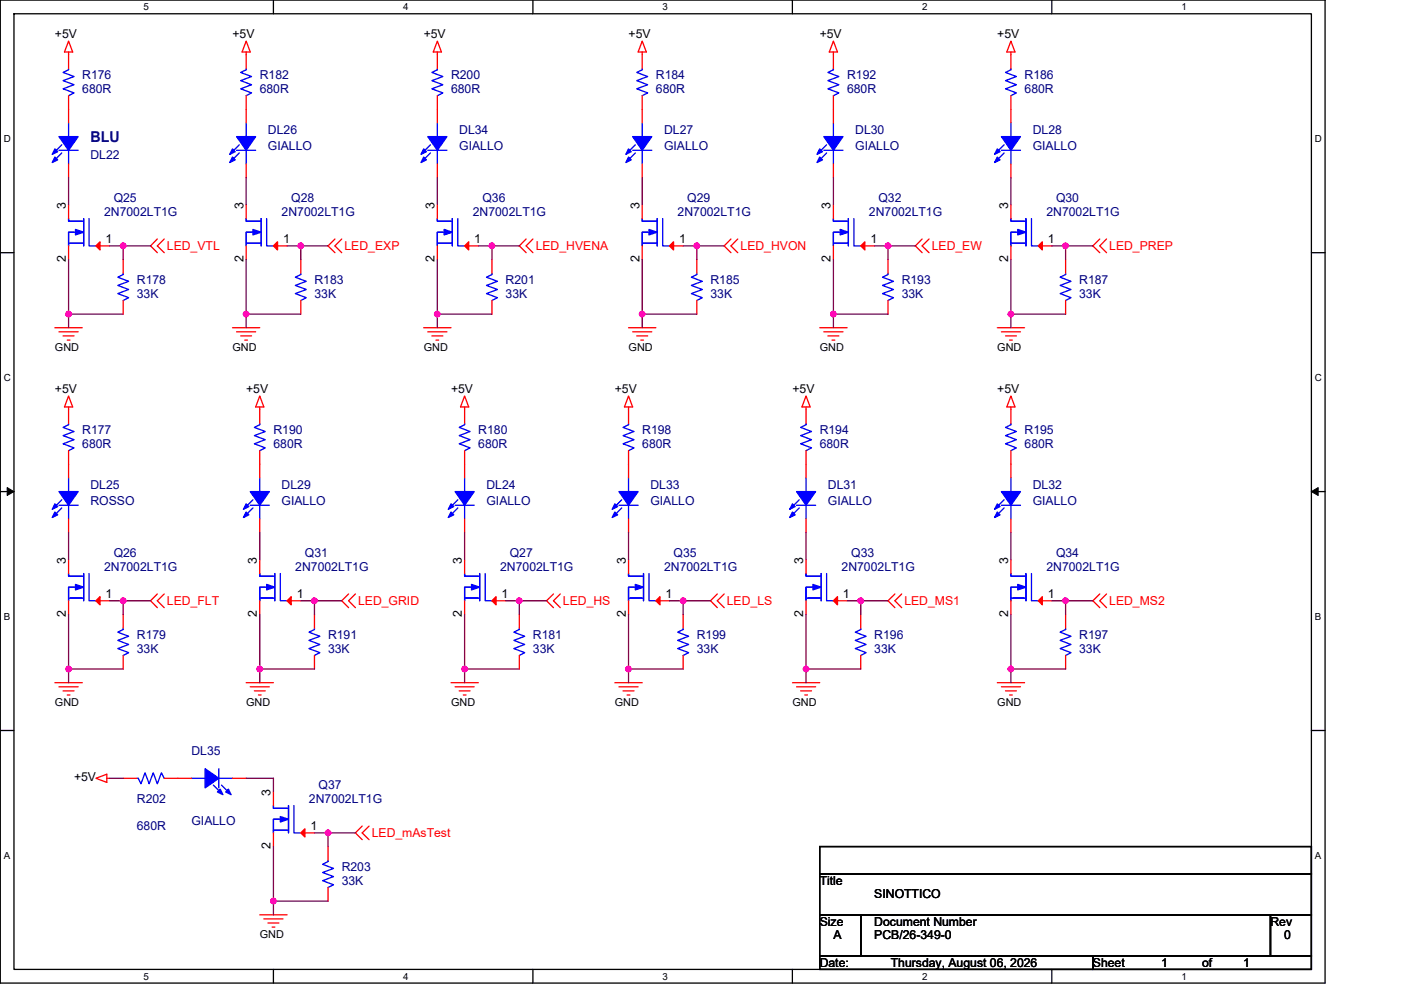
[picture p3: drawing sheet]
<svg xmlns="http://www.w3.org/2000/svg" width="297mm" height="210mm" viewBox="0 0 297 210" stroke-linecap="round" stroke-linejoin="round" font-family="sans-serif">
<path d="M.1 0h280.8v208.5h-280.8zM3 2.9h275v202.7h-275z" fill="none" stroke="#000" stroke-width=".28"/>
<g fill="#fff">
<path d="M30.5 .3h1.1v2.3h-1.1z"/>
<path d="M30.5 205.9h1.1v2.3h-1.1z"/>
</g>
<path d="M58 0v2.9M58 205.6v2.9" fill="none" stroke="#000" stroke-width=".28"/>
<g fill="#fff">
<path d="M85.5 .3h1.1v2.3h-1.1z"/>
<path d="M85.5 205.9h1.1v2.3h-1.1z"/>
</g>
<path d="M113 0v2.9M113 205.6v2.9" fill="none" stroke="#000" stroke-width=".28"/>
<g fill="#fff">
<path d="M140.5 .3h1.1v2.3h-1.1z"/>
<path d="M140.5 205.9h1.1v2.3h-1.1z"/>
</g>
<path d="M168 0v2.9M168 205.6v2.9" fill="none" stroke="#000" stroke-width=".28"/>
<g fill="#fff">
<path d="M195.5 .3h1.2v2.3h-1.2z"/>
<path d="M195.5 205.9h1.2v2.3h-1.2z"/>
</g>
<path d="M223 0v2.9M223 205.6v2.9" fill="none" stroke="#000" stroke-width=".28"/>
<g fill="#fff">
<path d="M250.5 .3h1.2v2.3h-1.2z"/>
<path d="M250.5 205.9h1.2v2.3h-1.2z"/>
<path d="M.8 28.3h1.5v2.3h-1.5z"/>
<path d="M278.8 28.3h1.5v2.3h-1.5z"/>
<path d="M.8 78.9h1.5v2.3h-1.5z"/>
<path d="M278.8 78.9h1.5v2.3h-1.5z"/>
</g>
<path d="M.1 53.6h2.9M278 53.6h2.9" fill="none" stroke="#000" stroke-width=".28"/>
<g fill="#fff">
<path d="M.8 129.6h1.4v2.3h-1.4z"/>
<path d="M278.8 129.6h1.4v2.3h-1.4z"/>
</g>
<path d="M.1 104.3h2.9M278 104.3h2.9" fill="none" stroke="#000" stroke-width=".28"/>
<path d="M1.5 103.4l1.5 .9-1.5 .8zM278 104.3l1.5-.9v1.7z" fill="#000" stroke="#000" stroke-width=".21"/>
<g fill="#fff">
<path d="M.8 180.3h1.4v2.3h-1.4z"/>
<path d="M278.8 180.3h1.4v2.3h-1.4z"/>
</g>
<path d="M.1 154.9h2.9M278 154.9h2.9M173.8 179.6h104.2v5.7h-104.2zM173.8 194h8.7v8.7h-8.7zM173.8 185.3h104.2v8.7h-104.2zM182.5 194h86.9v8.7h-86.9zM269.4 194h8.6v8.7h-8.6zM173.8 202.7h57.9v2.9h-57.9zM231.7 202.7h46.3v2.9h-46.3z" fill="none" stroke="#000" stroke-width=".28"/>
<g fill="none" stroke="#f00" stroke-width=".28">
<path d="M14.5 11v3.5M14.5 8.7l.9 2.3h-1.7zM52.2 8.7l.9 2.3h-1.8zM52.2 11v3.5M92.7 11v3.5M92.7 8.7l.9 2.3h-1.7zM136.2 11v3.5M136.2 8.7l.8 2.3h-1.7zM176.7 11v3.5M176.7 8.7l.9 2.3h-1.8zM214.3 8.7l.9 2.3h-1.7zM214.3 11v3.5"/>
<path d="M14.5 20.3v5.8M14.5 34.8v2.9M52.2 20.3v5.8M52.2 34.8v2.9M92.7 20.3v5.8M92.7 34.8v2.9M136.2 20.3v5.8M136.2 34.8v2.9M176.7 20.3v5.8M176.7 34.8v2.9M214.3 20.3v5.8M214.3 34.8v2.9"/>
<path d="M14.5 52.2v2.8M14.5 43.5v2.9M20.3 52.2h2.9M26.1 55v2.9M33.4 50.7l-1.5 1.5 1.5 1.4M34.8 50.7l-1.4 1.5 1.4 1.4M52.2 52.2v2.8M52.2 43.5v2.9M58 52.2h2.9M63.8 55v2.9M71 50.7l-1.4 1.5 1.4 1.4M72.5 50.7l-1.5 1.5 1.5 1.4"/>
<path d="M92.7 52.2v2.8M92.7 43.5v2.9M98.5 52.2h2.9M104.3 55v2.9M111.5 50.7l-1.4 1.5 1.4 1.4M113 50.7l-1.5 1.5 1.5 1.4M136.2 52.2v2.8M136.2 43.5v2.9M141.9 52.2h2.9M147.7 55v2.9M155 50.7l-1.5 1.5 1.5 1.4M156.4 50.7l-1.4 1.5 1.4 1.4"/>
<path d="M176.7 52.2v2.8M176.7 43.5v2.9M182.5 52.2h2.9M188.3 55v2.9M195.5 50.7l-1.4 1.5 1.4 1.4M197 50.7l-1.5 1.5 1.5 1.4M214.3 52.2v2.8M214.3 43.5v2.9M220.1 52.2h2.9M225.9 55v2.9M233.2 50.7l-1.5 1.5 1.5 1.4M234.6 50.7l-1.4 1.5 1.4 1.4"/>
<path d="M11.6 69.5h5.8M12.5 70.4h4.1M13.4 71.2h2.3M14.3 72.1h.5M26.1 63.7v2.9M49.3 69.5h5.8M50.2 70.4h4M51 71.2h2.3M51.9 72.1h.6M63.8 63.7v2.9M89.8 69.5h5.8M90.7 70.4h4.1"/>
<path d="M91.6 71.2h2.3M92.4 72.1h.6M104.3 63.7v2.9M133.3 69.5h5.8M134.1 70.4h4.1M135 71.2h2.3M135.9 72.1h.5M147.7 63.7v2.9M173.8 69.5h5.8M174.7 70.4h4M175.5 71.2h2.4M176.4 72.1h.6"/>
<path d="M188.3 63.7v2.9M211.5 69.5h5.7M212.3 70.4h4.1M213.2 71.2h2.3M214.1 72.1h.5M225.9 63.7v2.9M14.5 95.6v5.8M14.5 86.3v3.5M14.5 84l.9 2.3h-1.7zM55.1 84l.8 2.3h-1.7zM55.1 86.3v3.5M55.1 95.6v5.8"/>
<path d="M98.5 95.6v5.8M98.5 86.3v3.5M98.5 84l.9 2.3h-1.8zM133.3 86.3v3.5M133.3 95.6v5.8M133.3 84l.8 2.3h-1.7zM170.9 86.3v3.5M170.9 95.6v5.8M170.9 84l.9 2.3h-1.8zM214.3 84l.9 2.3h-1.7zM214.3 86.3v3.5M214.3 95.6v5.8"/>
<path d="M14.5 118.7v2.9M14.5 110.1v2.8M55.1 110.1v2.8M55.1 118.7v2.9M98.5 110.1v2.8M98.5 118.7v2.9M133.3 110.1v2.8M133.3 118.7v2.9M170.9 110.1v2.8M170.9 118.7v2.9M214.3 110.1v2.8M214.3 118.7v2.9"/>
<path d="M14.5 127.4v2.9M20.3 127.4h2.9M26.1 139v2.9M26.1 130.3v2.9M33.4 126l-1.5 1.4 1.5 1.5M34.8 126l-1.4 1.4 1.4 1.5M55.1 127.4v2.9M60.9 127.4h2.9M66.7 139v2.9M66.7 130.3v2.9M73.9 126l-1.4 1.4 1.4 1.5M75.4 126l-1.5 1.4 1.5 1.5"/>
<path d="M98.5 127.4v2.9M104.3 127.4h2.9M110.1 139v2.9M110.1 130.3v2.9M117.3 126l-1.4 1.4 1.4 1.5M118.8 126l-1.5 1.4 1.5 1.5M133.3 127.4v2.9M139.1 127.4h2.8M144.8 139v2.9M144.8 130.3v2.9M152.1 126l-1.5 1.4 1.5 1.5M153.5 126l-1.4 1.4 1.4 1.5"/>
<path d="M170.9 127.4v2.9M176.7 127.4h2.9M182.5 139v2.9M182.5 130.3v2.9M189.7 126l-1.4 1.4 1.4 1.5M191.2 126l-1.5 1.4 1.5 1.5M214.3 127.4v2.9M220.1 127.4h2.9M225.9 139v2.9M225.9 130.3v2.9M233.2 126l-1.5 1.4 1.5 1.5M234.6 126l-1.4 1.4 1.4 1.5"/>
<path d="M11.6 144.8h5.8M12.5 145.7h4.1M13.4 146.5h2.3M14.3 147.4h.5M52.2 144.8h5.8M53.1 145.7h4M53.9 146.5h2.3M54.8 147.4h.6M95.6 144.8h5.8M96.5 145.7h4M97.4 146.5h2.3M98.2 147.4h.6"/>
<path d="M130.4 144.8h5.8M131.2 145.7h4.1M132.1 146.5h2.3M133 147.4h.6M168 144.8h5.8M168.9 145.7h4M169.8 146.5h2.3M170.6 147.4h.6M211.5 144.8h5.7M212.3 145.7h4.1M213.2 146.5h2.3M214.1 147.4h.5"/>
<path d="M20.3 165.1l2.3-.9v1.7zM22.6 165.1h.6M26.1 165.1h2.9M34.8 165.1h5.8M49.3 165.1h2.9M58 176.7v2.9M58 168v2.9M63.8 176.7h2.9M69.6 179.6v2.9M76.8 175.2l-1.4 1.5 1.4 1.4M78.2 175.2l-1.4 1.5 1.4 1.4M55.1 194h5.8"/>
<path d="M55.9 194.9h4.1M56.8 195.8h2.3M57.7 196.6h.6M69.6 188.2v2.9"/>
</g>
<g fill="none" stroke="#00f" stroke-width=".28">
<path d="M14.5 14.5v.3l-1.1 .6 2.3 .8-2.3 .9 2.3 .9-2.3 .8 2.3 .9-1.2 .6M52.2 14.5v.3l-1.2 .6 2.3 .8-2.3 .9 2.3 .9-2.3 .8 2.3 .9-1.1 .6M92.7 14.5v.3l-1.1 .6 2.3 .8-2.3 .9 2.3 .9-2.3 .8 2.3 .9-1.2 .6M136.2 14.5v.3l-1.2 .6 2.3 .8-2.3 .9 2.3 .9-2.3 .8 2.3 .9-1.1 .6M176.7 14.5v.3l-1.2 .6 2.4 .8-2.4 .9 2.4 .9-2.4 .8 2.4 .9-1.2 .6M214.3 14.5v.3l-1.1 .6 2.3 .8-2.3 .9 2.3 .9-2.3 .8 2.3 .9-1.2 .6M12.5 31.9h4.1M13.1 30.7l-1.7 1.7M13.1 32.4l-1.7 1.8M14.5 26.1v2.9M14.5 31.9v2.9M50.2 31.9h4"/>
<path d="M50.7 30.7l-1.7 1.7M50.7 32.4l-1.7 1.8M52.2 26.1v2.9M52.2 31.9v2.9M90.7 31.9h4.1M91.3 30.7l-1.8 1.7M91.3 32.4l-1.8 1.8M92.7 26.1v2.9M92.7 31.9v2.9M134.1 31.9h4.1M134.7 30.7l-1.7 1.7M134.7 32.4l-1.7 1.8"/>
<path d="M136.2 26.1v2.9M136.2 31.9v2.9M174.7 31.9h4M175.3 30.7l-1.8 1.7M175.3 32.4l-1.8 1.8M176.7 26.1v2.9M176.7 31.9v2.9M212.3 31.9h4.1M212.9 30.7l-1.7 1.7M212.9 32.4l-1.7 1.8M214.3 26.1v2.9M214.3 31.9v2.9"/>
<path d="M14.5 51.6h3.2M14.8 51.6h2.6M15.7 49.3h-1.2v2.9v-2.9h1.8M17.4 46.9h-2.9v-.5v.5h3.2M17.7 46.4v5.8M18.9 46.4v5.8h1.4M26.1 57.9v.3l-1.1 .6 2.3 .9-2.3 .8 2.3 .9-2.3 .9 2.3 .8-1.2 .6M52.2 51.6h3.2M52.5 51.6h2.6M53.3 49.3h-1.1v2.9v-2.9h1.7M55.1 46.9h-2.9v-.5v.5h3.2M55.4 46.4v5.8"/>
<path d="M56.5 46.4v5.8h1.5M63.8 57.9v.3l-1.2 .6 2.3 .9-2.3 .8 2.3 .9-2.3 .9 2.3 .8-1.1 .6M92.7 51.6h3.2M93 51.6h2.6M93.9 49.3h-1.2v2.9v-2.9h1.8M95.6 46.9h-2.9v-.5v.5h3.2M95.9 46.4v5.8M97.1 46.4v5.8h1.4M104.3 57.9v.3l-1.2 .6 2.4 .9-2.4 .8 2.4 .9-2.4 .9 2.4 .8-1.2 .6M136.2 51.6h3.1M136.4 51.6h2.7M137.3 49.3h-1.1v2.9v-2.9h1.7"/>
<path d="M139.1 46.9h-2.9v-.5v.5h3.1M139.3 46.4v5.8M140.5 46.4v5.8h1.4M147.7 57.9v.3l-1.1 .6 2.3 .9-2.3 .8 2.3 .9-2.3 .9 2.3 .8-1.2 .6M176.7 51.6h3.2M177 51.6h2.6M177.9 49.3h-1.2v2.9v-2.9h1.7M179.6 46.9h-2.9v-.5v.5h3.2M179.9 46.4v5.8M181 46.4v5.8h1.5M188.3 57.9v.3l-1.2 .6 2.3 .9-2.3 .8 2.3 .9-2.3 .9 2.3 .8-1.1 .6M214.3 51.6h3.2"/>
<path d="M214.6 51.6h2.6M215.5 49.3h-1.2v2.9v-2.9h1.8M217.2 46.9h-2.9v-.5v.5h3.2M217.5 46.4v5.8M218.7 46.4v5.8h1.4M225.9 57.9v.3l-1.1 .6 2.3 .9-2.3 .8 2.3 .9-2.3 .9 2.3 .8-1.2 .6M14.5 89.8v.3l-1.1 .6 2.3 .8-2.3 .9 2.3 .9-2.3 .8 2.3 .9-1.2 .6M55.1 89.8v.3l-1.2 .6 2.3 .8-2.3 .9 2.3 .9-2.3 .8 2.3 .9-1.1 .6M98.5 89.8v.3l-1.1 .6 2.3 .8-2.3 .9 2.3 .9-2.3 .8 2.3 .9-1.2 .6M133.3 89.8v.3l-1.2 .6 2.3 .8-2.3 .9 2.3 .9-2.3 .8 2.3 .9-1.1 .6M170.9 89.8v.3l-1.1 .6 2.3 .8-2.3 .9 2.3 .9-2.3 .8 2.3 .9-1.2 .6M214.3 89.8v.3l-1.1 .6 2.3 .8-2.3 .9 2.3 .9-2.3 .8 2.3 .9-1.2 .6"/>
<path d="M12.5 107.2h4.1M13.1 106l-1.7 1.7M13.1 107.7l-1.7 1.8M14.5 101.4v2.9M14.5 107.2v2.9M53.1 107.2h4M53.6 106l-1.7 1.7M53.6 107.7l-1.7 1.8M55.1 101.4v2.9M55.1 107.2v2.9M96.5 107.2h4M97.1 106l-1.8 1.7"/>
<path d="M97.1 107.7l-1.8 1.8M98.5 101.4v2.9M98.5 107.2v2.9M131.2 107.2h4.1M131.8 106l-1.7 1.7M131.8 107.7l-1.7 1.8M133.3 101.4v2.9M133.3 107.2v2.9M168.9 107.2h4M169.5 106l-1.8 1.7M169.5 107.7l-1.8 1.8M170.9 101.4v2.9"/>
<path d="M170.9 107.2v2.9M212.3 107.2h4.1M212.9 106l-1.7 1.7M212.9 107.7l-1.7 1.8M214.3 101.4v2.9M214.3 107.2v2.9M14.5 126.9h3.2M14.8 126.9h2.6M15.7 124.5h-1.2v2.9v-2.9h1.8M17.4 122.2h-2.9v-.6v.6h3.2M17.7 121.6v5.8M18.9 121.6v5.8h1.4"/>
<path d="M26.1 133.2v.3l-1.1 .6 2.3 .9-2.3 .8 2.3 .9-2.3 .9 2.3 .8-1.2 .6M55.1 126.9h3.2M55.4 126.9h2.6M56.2 124.5h-1.1v2.9v-2.9h1.7M58 122.2h-2.9v-.6v.6h3.2M58.3 121.6v5.8M59.4 121.6v5.8h1.5M66.7 133.2v.3l-1.2 .6 2.3 .9-2.3 .8 2.3 .9-2.3 .9 2.3 .8-1.1 .6M98.5 126.9h3.2M98.8 126.9h2.6M99.7 124.5h-1.2v2.9v-2.9h1.7M101.4 122.2h-2.9v-.6v.6h3.2"/>
<path d="M101.7 121.6v5.8M102.9 121.6v5.8h1.4M110.1 133.2v.3l-1.2 .6 2.3 .9-2.3 .8 2.3 .9-2.3 .9 2.3 .8-1.1 .6M133.3 126.9h3.1M133.6 126.9h2.6M134.4 124.5h-1.1v2.9v-2.9h1.7M136.2 122.2h-2.9v-.6v.6h3.1M136.4 121.6v5.8M137.6 121.6v5.8h1.5M144.8 133.2v.3l-1.1 .6 2.3 .9-2.3 .8 2.3 .9-2.3 .9 2.3 .8-1.2 .6M170.9 126.9h3.2M171.2 126.9h2.6"/>
<path d="M172.1 124.5h-1.2v2.9v-2.9h1.7M173.8 122.2h-2.9v-.6v.6h3.2M174.1 121.6v5.8M175.3 121.6v5.8h1.4M182.5 133.2v.3l-1.2 .6 2.3 .9-2.3 .8 2.3 .9-2.3 .9 2.3 .8-1.1 .6M214.3 126.9h3.2M214.6 126.9h2.6M215.5 124.5h-1.2v2.9v-2.9h1.8M217.2 122.2h-2.9v-.6v.6h3.2M217.5 121.6v5.8M218.7 121.6v5.8h1.4M225.9 133.2v.3l-1.1 .6 2.3 .9-2.3 .8 2.3 .9-2.3 .9 2.3 .8-1.2 .6"/>
<path d="M29 165.1h.3l.6 1.1 .9-2.3 .8 2.3 .9-2.3 .9 2.3 .8-2.3 .6 1.2M40.6 165.1h2.9M45.2 166.5l1.8 1.8M46.4 163v4.1M46.4 165.1h2.9M47 166.5l1.7 1.8M58 176.1h3.2M58.3 176.1h2.6M59.1 173.8h-1.1v2.9v-2.9h1.7M60.9 171.5h-2.9v-.6v.6h3.2M61.2 170.9v5.8M62.3 170.9v5.8h1.5"/>
<path d="M69.6 182.5v.2l-1.2 .6 2.3 .9-2.3 .9 2.3 .8-2.3 .9 2.3 .9-1.1 .5"/>
</g>
<g fill="#00f" stroke="#00f" stroke-width=".28">
<path d="M53.1 104.3h4l-2 2.9z" fill-rule="evenodd"/>
<path d="M52.2 108.6l.6 .6-1.2 .6z" fill-rule="evenodd"/>
<path d="M52.2 106.9l.6 .5-1.2 .6z" fill-rule="evenodd"/>
<path d="M168.9 104.3h4l-2 2.9z" fill-rule="evenodd"/>
<path d="M168 108.6l.6 .6-1.2 .6z" fill-rule="evenodd"/>
<path d="M168 106.9l.6 .5-1.2 .6z" fill-rule="evenodd"/>
<path d="M178.1 48.7l1.8 .6-1.8 .5z" fill-rule="evenodd"/>
<path d="M131.2 104.3h4.1l-2 2.9z" fill-rule="evenodd"/>
<path d="M130.4 108.6l.6 .6-1.2 .6z" fill-rule="evenodd"/>
<path d="M130.4 106.9l.6 .5-1.2 .6z" fill-rule="evenodd"/>
<path d="M212.3 29h4.1l-2.1 2.9z" fill-rule="evenodd"/>
<path d="M211.5 33.3l.5 .6-1.1 .6z" fill-rule="evenodd"/>
<path d="M211.5 31.6l.5 .6-1.1 .5z" fill-rule="evenodd"/>
<path d="M12.5 29h4.1l-2.1 2.9z" fill-rule="evenodd"/>
<path d="M11.6 33.3l.6 .6-1.1 .6z" fill-rule="evenodd"/>
<path d="M11.6 31.6l.6 .6-1.1 .5z" fill-rule="evenodd"/>
<path d="M59.4 173.2l1.8 .6-1.8 .5z" fill-rule="evenodd"/>
<path d="M212.3 104.3h4.1l-2.1 2.9z" fill-rule="evenodd"/>
<path d="M211.5 108.6l.5 .6-1.1 .6z" fill-rule="evenodd"/>
<path d="M211.5 106.9l.5 .5-1.1 .6z" fill-rule="evenodd"/>
<path d="M90.7 29h4.1l-2.1 2.9z" fill-rule="evenodd"/>
<path d="M89.8 33.3l.6 .6-1.1 .6z" fill-rule="evenodd"/>
<path d="M89.8 31.6l.6 .6-1.1 .5z" fill-rule="evenodd"/>
<path d="M96.5 104.3h4l-2 2.9z" fill-rule="evenodd"/>
<path d="M95.6 108.6l.6 .6-1.2 .6z" fill-rule="evenodd"/>
<path d="M95.6 106.9l.6 .5-1.2 .6z" fill-rule="evenodd"/>
<path d="M50.2 29h4l-2 2.9z" fill-rule="evenodd"/>
<path d="M49.3 33.3l.6 .6-1.2 .6z" fill-rule="evenodd"/>
<path d="M49.3 31.6l.6 .6-1.2 .5z" fill-rule="evenodd"/>
<path d="M56.5 124l1.8 .5-1.8 .6z" fill-rule="evenodd"/>
<path d="M134.7 124l1.7 .5-1.7 .6z" fill-rule="evenodd"/>
<path d="M215.8 48.7l1.7 .6-1.7 .5z" fill-rule="evenodd"/>
<path d="M94.2 48.7l1.7 .6-1.7 .5z" fill-rule="evenodd"/>
<path d="M134.1 29h4.1l-2 2.9z" fill-rule="evenodd"/>
<path d="M133.3 33.3l.5 .6-1.1 .6z" fill-rule="evenodd"/>
<path d="M133.3 31.6l.5 .6-1.1 .5z" fill-rule="evenodd"/>
<path d="M172.4 124l1.7 .5-1.7 .6z" fill-rule="evenodd"/>
<path d="M53.6 48.7l1.8 .6-1.8 .5z" fill-rule="evenodd"/>
<path d="M16 48.7l1.7 .6-1.7 .5z" fill-rule="evenodd"/>
<path d="M215.8 124l1.7 .5-1.7 .6z" fill-rule="evenodd"/>
<path d="M137.6 48.7l1.7 .6-1.7 .5z" fill-rule="evenodd"/>
<path d="M100 124l1.7 .5-1.7 .6z" fill-rule="evenodd"/>
<path d="M16 124l1.7 .5-1.7 .6z" fill-rule="evenodd"/>
<path d="M12.5 104.3h4.1l-2.1 2.9z" fill-rule="evenodd"/>
<path d="M11.6 108.6l.6 .6-1.1 .6z" fill-rule="evenodd"/>
<path d="M11.6 106.9l.6 .5-1.1 .6z" fill-rule="evenodd"/>
<path d="M174.7 29h4l-2 2.9z" fill-rule="evenodd"/>
<path d="M173.8 33.3l.6 .6-1.2 .6z" fill-rule="evenodd"/>
<path d="M173.8 31.6l.6 .6-1.2 .5z" fill-rule="evenodd"/>
<path d="M43.5 163l2.9 2.1-2.9 2z" fill-rule="evenodd"/>
<path d="M48.4 167.4l.6 1.2-1.2-.6z" fill-rule="evenodd"/>
<path d="M46.7 167.4l.6 1.2-1.2-.6z" fill-rule="evenodd"/>
</g>
<g fill="#f00" stroke="#f00" stroke-width=".28">
<path d="M182.5 52.2l.9-.9v1.7z"/>
<path d="M64.6 175.8v1.7l-.8-.8z"/>
<path d="M60.9 127.4l.8-.8v1.7z"/>
<path d="M139.1 127.4l.8-.8v1.7z"/>
<path d="M220.1 52.2l.9-.9v1.7z"/>
<path d="M98.5 52.2l.9-.9v1.7z"/>
<path d="M176.7 127.4l.9-.8v1.7z"/>
<path d="M58 52.2l.8-.9v1.7z"/>
<path d="M20.3 52.2l.9-.9v1.7z"/>
<path d="M220.1 127.4l.9-.8v1.7z"/>
<path d="M141.9 52.2l.9-.9v1.7z"/>
<path d="M104.3 127.4l.9-.8v1.7z"/>
<path d="M20.3 127.4l.9-.8v1.7z"/>
</g>
<g fill="none" stroke="#800040" stroke-width=".28">
<path d="M14.5 37.7v5.8M52.2 37.7v5.8M92.7 37.7v5.8M136.2 37.7v5.8M176.7 37.7v5.8M214.3 37.7v5.8M14.5 55v11.6M23.2 52.2h2.9M26.1 52.2v2.8M26.1 52.2h5.8M52.2 55v11.6M60.9 52.2h2.9"/>
<path d="M63.8 52.2v2.8M63.8 52.2h5.8M92.7 55v11.6M101.4 52.2h2.9M104.3 52.2v2.8M104.3 52.2h5.8M136.2 55v11.6M144.8 52.2h2.9M147.7 52.2v2.8M147.7 52.2h5.8M176.7 55v11.6M185.4 52.2h2.9"/>
<path d="M188.3 52.2v2.8M188.3 52.2h5.8M214.3 55v11.6M223 52.2h2.9M225.9 52.2v2.8M225.9 52.2h5.8M14.5 66.6h11.6M14.5 66.6v2.9M52.2 66.6h11.6M52.2 66.6v2.9M92.7 66.6v2.9M92.7 66.6h11.6"/>
<path d="M136.2 66.6v2.9M136.2 66.6h11.5M176.7 66.6v2.9M176.7 66.6h11.6M214.3 66.6v2.9M214.3 66.6h11.6M14.5 112.9v5.8M55.1 112.9v5.8M98.5 112.9v5.8M133.3 112.9v5.8M170.9 112.9v5.8M214.3 112.9v5.8"/>
<path d="M14.5 130.3v11.6M23.2 127.4h2.9M26.1 127.4v2.9M26.1 127.4h5.8M55.1 130.3v11.6M63.8 127.4h2.9M66.7 127.4v2.9M66.7 127.4h5.8M98.5 130.3v11.6M107.2 127.4h2.9M110.1 127.4v2.9M110.1 127.4h5.8"/>
<path d="M133.3 130.3v11.6M141.9 127.4h2.9M144.8 127.4v2.9M144.8 127.4h5.8M170.9 130.3v11.6M179.6 127.4h2.9M182.5 127.4v2.9M182.5 127.4h5.8M214.3 130.3v11.6M223 127.4h2.9M225.9 127.4h5.8M225.9 127.4v2.9"/>
<path d="M14.5 141.9h11.6M14.5 141.9v2.9M55.1 141.9v2.9M55.1 141.9h11.6M98.5 141.9v2.9M98.5 141.9h11.6M133.3 141.9v2.9M133.3 141.9h11.5M170.9 141.9v2.9M170.9 141.9h11.6M214.3 141.9v2.9M214.3 141.9h11.6"/>
<path d="M23.2 165.1h2.9M52.2 165.1h5.8v2.9M58 179.6v11.5M66.7 176.7h2.9M69.6 176.7v2.9M69.6 176.7h5.8M58 191.1v2.9M58 191.1h11.6"/>
</g>
<g fill="#f0f" stroke="#f0f" stroke-width=".28">
<circle cx="26.1" cy="52.1" r=".57"/>
<circle cx="26.1" cy="127.4" r=".57"/>
<circle cx="14.5" cy="141.9" r=".57"/>
<circle cx="14.5" cy="66.6" r=".57"/>
<circle cx="110.1" cy="127.4" r=".57"/>
<circle cx="98.5" cy="141.9" r=".57"/>
<circle cx="63.8" cy="52.1" r=".57"/>
<circle cx="52.2" cy="66.6" r=".57"/>
<circle cx="147.7" cy="52.1" r=".57"/>
<circle cx="136.1" cy="66.6" r=".57"/>
<circle cx="225.9" cy="52.1" r=".57"/>
<circle cx="214.3" cy="66.6" r=".57"/>
<circle cx="66.7" cy="127.4" r=".57"/>
<circle cx="55.1" cy="141.9" r=".57"/>
<circle cx="188.3" cy="52.1" r=".57"/>
<circle cx="176.7" cy="66.6" r=".57"/>
<circle cx="182.5" cy="127.4" r=".57"/>
<circle cx="225.9" cy="127.4" r=".57"/>
<circle cx="170.9" cy="141.9" r=".57"/>
<circle cx="214.3" cy="141.9" r=".57"/>
<circle cx="144.8" cy="127.4" r=".57"/>
<circle cx="133.2" cy="141.9" r=".57"/>
<circle cx="104.3" cy="52.1" r=".57"/>
<circle cx="92.7" cy="66.6" r=".57"/>
<circle cx="69.6" cy="176.6" r=".57"/>
<circle cx="58" cy="191.1" r=".57"/>
</g>
<text font-size="3.2" fill="#000080" x="19.2" y="30.2">BLU</text>
<g font-size="2.6">
<text x="11.6" y="8.1">+5V</text>
<text x="49.3" y="8.1">+5V</text>
<text x="89.8" y="8.1">+5V</text>
<text x="133.3" y="8.1">+5V</text>
<text x="173.8" y="8.1">+5V</text>
<text x="211.5" y="8.1">+5V</text>
<text x="13.9" y="44.3" transform="rotate(-90 13.9 44.3)">3</text>
<text x="51.6" y="44.3" transform="rotate(-90 51.6 44.3)">3</text>
<text x="92.1" y="44.3" transform="rotate(-90 92.1 44.3)">3</text>
<text x="135.6" y="44.3" transform="rotate(-90 135.6 44.3)">3</text>
<text x="176.1" y="44.3" transform="rotate(-90 176.1 44.3)">3</text>
<text x="213.7" y="44.3" transform="rotate(-90 213.7 44.3)">3</text>
<text x="22.4" y="51.6">1</text>
<text x="60" y="51.6">1</text>
<text x="100.5" y="51.6">1</text>
<text x="144" y="51.6">1</text>
<text x="184.5" y="51.6">1</text>
<text x="222.2" y="51.6">1</text>
<text x="13.9" y="55.6" transform="rotate(-90 13.9 55.6)">2</text>
<text x="51.6" y="55.6" transform="rotate(-90 51.6 55.6)">2</text>
<text x="92.1" y="55.6" transform="rotate(-90 92.1 55.6)">2</text>
<text x="135.6" y="55.6" transform="rotate(-90 135.6 55.6)">2</text>
<text x="176.1" y="55.6" transform="rotate(-90 176.1 55.6)">2</text>
<text x="213.7" y="55.6" transform="rotate(-90 213.7 55.6)">2</text>
<text x="11.6" y="83.4">+5V</text>
<text x="52.2" y="83.4">+5V</text>
<text x="95.6" y="83.4">+5V</text>
<text x="130.4" y="83.4">+5V</text>
<text x="168" y="83.4">+5V</text>
<text x="211.5" y="83.4">+5V</text>
<text x="13.9" y="119.6" transform="rotate(-90 13.9 119.6)">3</text>
<text x="54.5" y="119.6" transform="rotate(-90 54.5 119.6)">3</text>
<text x="97.9" y="119.6" transform="rotate(-90 97.9 119.6)">3</text>
<text x="132.7" y="119.6" transform="rotate(-90 132.7 119.6)">3</text>
<text x="170.3" y="119.6" transform="rotate(-90 170.3 119.6)">3</text>
<text x="213.7" y="119.6" transform="rotate(-90 213.7 119.6)">3</text>
<text x="13.9" y="130.9" transform="rotate(-90 13.9 130.9)">2</text>
<text x="22.4" y="126.8">1</text>
<text x="54.5" y="130.9" transform="rotate(-90 54.5 130.9)">2</text>
<text x="62.9" y="126.8">1</text>
<text x="97.9" y="130.9" transform="rotate(-90 97.9 130.9)">2</text>
<text x="106.3" y="126.8">1</text>
<text x="132.7" y="130.9" transform="rotate(-90 132.7 130.9)">2</text>
<text x="141.1" y="126.8">1</text>
<text x="170.3" y="130.9" transform="rotate(-90 170.3 130.9)">2</text>
<text x="178.7" y="126.8">1</text>
<text x="213.7" y="130.9" transform="rotate(-90 213.7 130.9)">2</text>
<text x="222.2" y="126.8">1</text>
<text x="15.7" y="165.7">+5V</text>
<text x="57.4" y="168.8" transform="rotate(-90 57.4 168.8)">3</text>
<text x="65.8" y="176.1">1</text>
<text x="57.4" y="180.1" transform="rotate(-90 57.4 180.1)">2</text>
<text x="173.8" y="187.7">Title</text>
<text x="185.4" y="190.6">SINOTTICO</text>
<text x="173.8" y="196.4">Size</text>
<text x="185.4" y="196.4">Document Number</text>
<text x="269.4" y="196.4">Rev</text>
<text x="176.7" y="199.3">A</text>
<text x="185.4" y="199.3">PCB/26-349-0</text>
<text x="272.2" y="199.3">0</text>
<text x="173.8" y="205">Date:</text>
<text x="188.9" y="205">Thursday, August 06, 2026</text>
<text x="231.7" y="205">Sheet</text>
<text x="246.2" y="205">1</text>
<text x="254.9" y="205">of</text>
<text x="263.6" y="205">1</text>
</g>
<g font-size="2.6" fill="#000080">
<text x="17.4" y="16.8">R176</text>
<text x="55.1" y="16.8">R182</text>
<text x="95.6" y="16.8">R200</text>
<text x="139.1" y="16.8">R184</text>
<text x="179.6" y="16.8">R192</text>
<text x="217.2" y="16.8">R186</text>
<text x="17.4" y="19.7">680R</text>
<text x="55.1" y="19.7">680R</text>
<text x="95.6" y="19.7">680R</text>
<text x="139.1" y="19.7">680R</text>
<text x="179.6" y="19.7">680R</text>
<text x="217.2" y="19.7">680R</text>
<text x="56.8" y="28.4">DL26</text>
<text x="97.4" y="28.4">DL34</text>
<text x="140.8" y="28.4">DL27</text>
<text x="181.3" y="28.4">DL30</text>
<text x="219" y="28.4">DL28</text>
<text x="19.2" y="33.6">DL22</text>
<text x="56.8" y="31.9">GIALLO</text>
<text x="97.4" y="31.9">GIALLO</text>
<text x="140.8" y="31.9">GIALLO</text>
<text x="181.3" y="31.9">GIALLO</text>
<text x="219" y="31.9">GIALLO</text>
<text x="22.1" y="45.8">2N7002LT1G</text>
<text x="24.1" y="42.9">Q25</text>
<text x="59.7" y="45.8">2N7002LT1G</text>
<text x="61.7" y="42.9">Q28</text>
<text x="100.2" y="45.8">2N7002LT1G</text>
<text x="102.3" y="42.9">Q36</text>
<text x="143.7" y="45.8">2N7002LT1G</text>
<text x="145.7" y="42.9">Q29</text>
<text x="184.2" y="45.8">2N7002LT1G</text>
<text x="186.2" y="42.9">Q32</text>
<text x="221.9" y="45.8">2N7002LT1G</text>
<text x="223.9" y="42.9">Q30</text>
<text x="29" y="60.3">R178</text>
<text x="29" y="63.2">33K</text>
<text x="66.7" y="60.3">R183</text>
<text x="66.7" y="63.2">33K</text>
<text x="107.2" y="60.3">R201</text>
<text x="107.2" y="63.2">33K</text>
<text x="150.6" y="60.3">R185</text>
<text x="150.6" y="63.2">33K</text>
<text x="191.2" y="60.3">R193</text>
<text x="191.2" y="63.2">33K</text>
<text x="228.8" y="60.3">R187</text>
<text x="228.8" y="63.2">33K</text>
<text x="17.4" y="92.1">R177</text>
<text x="17.4" y="95">680R</text>
<text x="58" y="92.1">R190</text>
<text x="58" y="95">680R</text>
<text x="101.4" y="92.1">R180</text>
<text x="101.4" y="95">680R</text>
<text x="136.2" y="92.1">R198</text>
<text x="136.2" y="95">680R</text>
<text x="173.8" y="92.1">R194</text>
<text x="173.8" y="95">680R</text>
<text x="217.2" y="92.1">R195</text>
<text x="217.2" y="95">680R</text>
<text x="19.2" y="103.7">DL25</text>
<text x="19.2" y="107.2">ROSSO</text>
<text x="59.7" y="103.7">DL29</text>
<text x="59.7" y="107.2">GIALLO</text>
<text x="103.1" y="103.7">DL24</text>
<text x="103.1" y="107.2">GIALLO</text>
<text x="137.9" y="103.7">DL33</text>
<text x="137.9" y="107.2">GIALLO</text>
<text x="175.5" y="103.7">DL31</text>
<text x="175.5" y="107.2">GIALLO</text>
<text x="219" y="103.7">DL32</text>
<text x="219" y="107.2">GIALLO</text>
<text x="24.1" y="118.2">Q26</text>
<text x="64.6" y="118.2">Q31</text>
<text x="108.1" y="118.2">Q27</text>
<text x="142.8" y="118.2">Q35</text>
<text x="180.5" y="118.2">Q33</text>
<text x="223.9" y="118.2">Q34</text>
<text x="22.1" y="121.1">2N7002LT1G</text>
<text x="62.6" y="121.1">2N7002LT1G</text>
<text x="106" y="121.1">2N7002LT1G</text>
<text x="140.8" y="121.1">2N7002LT1G</text>
<text x="178.4" y="121.1">2N7002LT1G</text>
<text x="221.9" y="121.1">2N7002LT1G</text>
<text x="29" y="135.6">R179</text>
<text x="69.6" y="135.6">R191</text>
<text x="113" y="135.6">R181</text>
<text x="147.7" y="135.6">R199</text>
<text x="185.4" y="135.6">R196</text>
<text x="228.8" y="135.6">R197</text>
<text x="29" y="138.5">33K</text>
<text x="69.6" y="138.5">33K</text>
<text x="113" y="138.5">33K</text>
<text x="147.7" y="138.5">33K</text>
<text x="185.4" y="138.5">33K</text>
<text x="228.8" y="138.5">33K</text>
<text x="40.6" y="160.2">DL35</text>
<text x="67.5" y="167.4">Q37</text>
<text x="29" y="170.3">R202</text>
<text x="65.5" y="170.3">2N7002LT1G</text>
<text x="29" y="176.1">680R</text>
<text x="40.6" y="174.9">GIALLO</text>
<text x="72.5" y="184.8">R203</text>
<text x="72.5" y="187.7">33K</text>
</g>
<g font-size="2.6" fill="#f00">
<text x="35.4" y="53">LED_VTL</text>
<text x="73" y="53">LED_EXP</text>
<text x="113.6" y="53">LED_HVENA</text>
<text x="157" y="53">LED_HVON</text>
<text x="197.5" y="53">LED_EW</text>
<text x="235.2" y="53">LED_PREP</text>
<text x="35.4" y="128.3">LED_FLT</text>
<text x="75.9" y="128.3">LED_GRID</text>
<text x="119.4" y="128.3">LED_HS</text>
<text x="154.1" y="128.3">LED_LS</text>
<text x="191.7" y="128.3">LED_MS1</text>
<text x="235.2" y="128.3">LED_MS2</text>
<text x="78.8" y="177.5">LED_mAsTest</text>
</g>
<g font-size="2.3">
<text x="11.6" y="74.5">GND</text>
<text x="49.3" y="74.5">GND</text>
<text x="89.8" y="74.5">GND</text>
<text x="133.3" y="74.5">GND</text>
<text x="173.8" y="74.5">GND</text>
<text x="211.5" y="74.5">GND</text>
<text x="11.6" y="149.8">GND</text>
<text x="52.2" y="149.8">GND</text>
<text x="95.6" y="149.8">GND</text>
<text x="130.4" y="149.8">GND</text>
<text x="168" y="149.8">GND</text>
<text x="211.5" y="149.8">GND</text>
<text x="55.1" y="199">GND</text>
</g>
<g font-size="2.1">
<text x="30.5" y="2.2">5</text>
<text x="85.5" y="2.2">4</text>
<text x="140.5" y="2.2">3</text>
<text x="195.5" y="2.2">2</text>
<text x="250.5" y="2.2">1</text>
<text x=".8" y="30.1">D</text>
<text x="278.8" y="30.1">D</text>
<text x=".8" y="80.8">C</text>
<text x="278.8" y="80.8">C</text>
<text x=".8" y="131.4">B</text>
<text x="278.8" y="131.4">B</text>
<text x=".8" y="182.1">A</text>
<text x="278.8" y="182.1">A</text>
<text x="30.5" y="207.8">5</text>
<text x="85.5" y="207.8">4</text>
<text x="140.5" y="207.8">3</text>
<text x="195.5" y="207.8">2</text>
<text x="250.5" y="207.8">1</text>
</g>
</svg>
